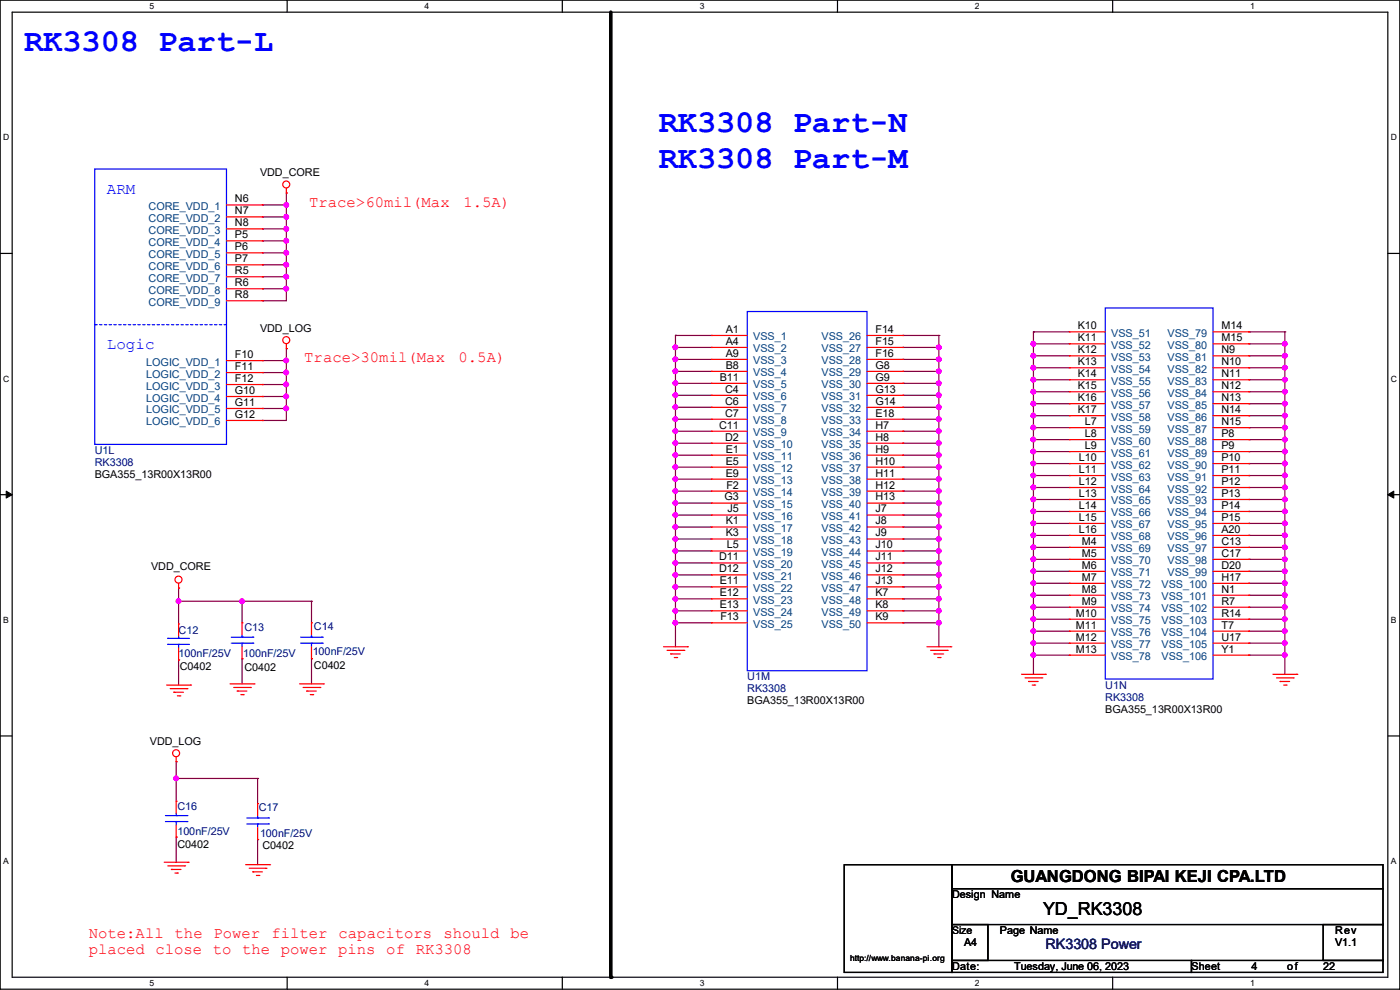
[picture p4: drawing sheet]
<svg xmlns="http://www.w3.org/2000/svg" width="297mm" height="210mm" viewBox="0 0 297 210" stroke-linecap="round" stroke-linejoin="round" font-family="sans-serif">
<path d="M0 0h297v209.8h-297zM2.6 2.6h291.8v204.7h-291.8z" fill="none" stroke="#000" stroke-width=".25"/>
<g fill="#fff">
<path d="M31.7 .3h1v2h-1z"/>
<path d="M31.7 207.6h1v1.9h-1z"/>
</g>
<path d="M60.9 0v2.6M60.9 207.3v2.5" fill="none" stroke="#000" stroke-width=".25"/>
<g fill="#fff">
<path d="M90.1 .3h1v2h-1z"/>
<path d="M90.1 207.6h1v1.9h-1z"/>
</g>
<path d="M119.3 0v2.6M119.3 207.3v2.5" fill="none" stroke="#000" stroke-width=".25"/>
<g fill="#fff">
<path d="M148.5 .3h.9v2h-.9z"/>
<path d="M148.5 207.6h.9v1.9h-.9z"/>
</g>
<path d="M177.7 0v2.6M177.7 207.3v2.5" fill="none" stroke="#000" stroke-width=".25"/>
<g fill="#fff">
<path d="M206.8 .3h1v2h-1z"/>
<path d="M206.8 207.6h1v1.9h-1z"/>
</g>
<path d="M236.1 0v2.6M236.1 207.3v2.5" fill="none" stroke="#000" stroke-width=".25"/>
<g fill="#fff">
<path d="M265.2 .3h1v2h-1z"/>
<path d="M265.2 207.6h1v1.9h-1z"/>
<path d="M.7 28.2h1.2v1.9h-1.2z"/>
<path d="M295.1 28.2h1.2v1.9h-1.2z"/>
<path d="M.7 79.3h1.2v2h-1.2z"/>
<path d="M295.1 79.3h1.2v2h-1.2z"/>
</g>
<path d="M0 53.8h2.6M294.4 53.8h2.6" fill="none" stroke="#000" stroke-width=".25"/>
<g fill="#fff">
<path d="M.7 130.5h1.2v2h-1.2z"/>
<path d="M295.1 130.5h1.1v2h-1.1z"/>
</g>
<path d="M0 104.9h2.6M294.4 104.9h2.6" fill="none" stroke="#000" stroke-width=".25"/>
<path d="M1.3 104.2l1.3 .7-1.3 .8zM294.4 104.9l1.3-.7v1.5z" fill="#000" stroke="#000" stroke-width=".21"/>
<g fill="#fff">
<path d="M.7 181.7h1.2v2h-1.2z"/>
<path d="M295.1 181.7h1.1v2h-1.1z"/>
</g>
<path d="M0 156.1h2.6M294.4 156.1h2.6M179.1 183.4h22.9v22.9h-22.9zM202 183.4h91.4v5.1h-91.4zM202 188.5h91.4v7.6h-91.4zM202 196.1h7.6v7.7h-7.6zM280.7 196.1h12.7v7.7h-12.7zM202 203.8h50.8v2.5h-50.8zM252.8 203.8h40.6v2.5h-40.6z" fill="none" stroke="#000" stroke-width=".25"/>
<path d="M129.6 2.6v204.7" fill="none" stroke="#000" stroke-width=".76"/>
<circle cx="129.6" cy="207.3" r=".38" fill="#000"/>
<g fill="none" stroke="#800040" stroke-width=".25">
<path d="M55.7 43.5h.1M55.7 46h.1M55.7 48.6h.1M55.7 51.1h.1M55.7 53.6h.1M55.7 56.2h.1M55.7 58.7h.1M55.7 43.5h5M55.7 46h5M55.7 48.6h5M55.7 51.1h5M55.7 53.6h5"/>
<path d="M55.7 56.2h5M55.7 58.7h5M60.7 40.9h.1M60.7 43.5h.1M60.7 46h.1M60.7 48.6h.1M60.7 51.1h.1M60.7 53.6h.1M60.7 56.2h.1M60.7 58.7h.1M60.7 40.9v22.9h-5M55.7 76.5h.1"/>
<path d="M55.7 79h.1M55.7 61.3h.1M55.7 63.8h.1M55.7 76.5h5M55.7 79h5M55.7 61.3h5M60.7 74h.1M60.7 76.5h.1M60.7 79h.1M60.7 61.3h.1M60.7 74v15.2h-5M143.3 71.2h.1"/>
<path d="M143.3 73.7h.1M143.3 76.2h.1M143.3 78.8h.1M143.3 71.2v66M143.3 71.2h7.6M143.3 73.7h7.6M143.3 76.2h7.6M143.3 78.8h7.6M191.6 71.2h.1M191.6 73.7h.1M191.6 76.2h.1M191.6 78.8h.1"/>
<path d="M191.6 71.2h7.6M191.6 73.7h7.6M191.6 76.2h7.6M191.6 78.8h7.6M199.2 71.2h.1M199.2 73.7h.1M199.2 76.2h.1M199.2 78.8h.1M199.2 71.2v66M219.2 70.4h.1M219.2 72.9h.1M219.2 75.5h.1"/>
<path d="M219.2 78h.1M219.2 70.4h7.7M219.2 72.9h7.7M219.2 75.5h7.7M219.2 78h7.7M219.2 70.4v72.6M265 70.4h.1M265 72.9h.1M265 75.5h.1M265 78h.1M265 70.4h7.6M265 72.9h7.6"/>
<path d="M265 75.5h7.6M265 78h7.6M272.6 70.4h.1M272.6 72.9h.1M272.6 75.5h.1M272.6 78h.1M272.6 70.4v72.6M55.7 81.6h.1M55.7 84.1h.1M55.7 86.7h.1M55.7 89.2h.1M55.7 81.6h5"/>
<path d="M55.7 84.1h5M55.7 86.7h5M60.7 81.6h.1M60.7 84.1h.1M60.7 86.7h.1M143.3 81.3h.1M143.3 83.9h.1M143.3 86.4h.1M143.3 88.9h.1M143.3 91.5h.1M143.3 94h.1M143.3 96.6h.1"/>
<path d="M143.3 99.1h.1M143.3 81.3h7.6M143.3 83.9h7.6M143.3 86.4h7.6M143.3 88.9h7.6M143.3 91.5h7.6M143.3 94h7.6M143.3 96.6h7.6M143.3 99.1h7.6M191.6 81.3h.1M191.6 83.9h.1M191.6 86.4h.1"/>
<path d="M191.6 88.9h.1M191.6 91.5h.1M191.6 94h.1M191.6 96.6h.1M191.6 99.1h.1M191.6 81.3h7.6M191.6 83.9h7.6M191.6 86.4h7.6M191.6 88.9h7.6M191.6 91.5h7.6M191.6 94h7.6M191.6 96.6h7.6"/>
<path d="M191.6 99.1h7.6M199.2 81.3h.1M199.2 83.9h.1M199.2 86.4h.1M199.2 88.9h.1M199.2 91.5h.1M199.2 94h.1M199.2 96.6h.1M199.2 99.1h.1M219.2 80.6h.1M219.2 83.1h.1M219.2 85.6h.1"/>
<path d="M219.2 88.2h.1M219.2 90.7h.1M219.2 93.3h.1M219.2 95.8h.1M219.2 98.3h.1M219.2 80.6h7.7M219.2 83.1h7.7M219.2 85.6h7.7M219.2 88.2h7.7M219.2 90.7h7.7M219.2 93.3h7.7M219.2 95.8h7.7"/>
<path d="M219.2 98.3h7.7M265 80.6h.1M265 83.1h.1M265 85.6h.1M265 88.2h.1M265 90.7h.1M265 93.3h.1M265 95.8h.1M265 98.3h.1M265 80.6h7.6M265 83.1h7.6M265 85.6h7.6"/>
<path d="M265 88.2h7.6M265 90.7h7.6M265 93.3h7.6M265 95.8h7.6M265 98.3h7.6M272.6 80.6h.1M272.6 83.1h.1M272.6 85.6h.1M272.6 88.2h.1M272.6 90.7h.1M272.6 93.3h.1M272.6 95.8h.1"/>
<path d="M272.6 98.3h.1M143.3 101.6h.1M143.3 104.2h.1M143.3 106.7h.1M143.3 109.3h.1M143.3 111.8h.1M143.3 114.3h.1M143.3 116.9h.1M143.3 119.4h.1M143.3 101.6h7.6M143.3 104.2h7.6M143.3 106.7h7.6"/>
<path d="M143.3 109.3h7.6M143.3 111.8h7.6M143.3 114.3h7.6M143.3 116.9h7.6M143.3 119.4h7.6M191.6 101.6h.1M191.6 104.2h.1M191.6 106.7h.1M191.6 109.3h.1M191.6 111.8h.1M191.6 114.3h.1M191.6 116.9h.1"/>
<path d="M191.6 119.4h.1M191.6 101.6h7.6M191.6 104.2h7.6M191.6 106.7h7.6M191.6 109.3h7.6M191.6 111.8h7.6M191.6 114.3h7.6M191.6 116.9h7.6M191.6 119.4h7.6M199.2 101.6h.1M199.2 104.2h.1M199.2 106.7h.1"/>
<path d="M199.2 109.3h.1M199.2 111.8h.1M199.2 114.3h.1M199.2 116.9h.1M199.2 119.4h.1M219.2 100.9h.1M219.2 103.4h.1M219.2 106h.1M219.2 108.5h.1M219.2 111h.1M219.2 113.6h.1M219.2 116.1h.1"/>
<path d="M219.2 118.7h.1M219.2 100.9h7.7M219.2 103.4h7.7M219.2 106h7.7M219.2 108.5h7.7M219.2 111h7.7M219.2 113.6h7.7M219.2 116.1h7.7M219.2 118.7h7.7M265 100.9h.1M265 103.4h.1M265 106h.1"/>
<path d="M265 108.5h.1M265 111h.1M265 113.6h.1M265 116.1h.1M265 118.7h.1M265 100.9h7.6M265 103.4h7.6M265 106h7.6M265 108.5h7.6M265 111h7.6M265 113.6h7.6M265 116.1h7.6"/>
<path d="M265 118.7h7.6M272.6 100.9h.1M272.6 103.4h.1M272.6 106h.1M272.6 108.5h.1M272.6 111h.1M272.6 113.6h.1M272.6 116.1h.1M272.6 118.7h.1M37.9 124.8h.1M37.9 127.6h.1M37.9 140h.1"/>
<path d="M37.9 124.8v7.6M37.9 140v5.3M37.9 127.6h28.2M51.4 127.6h.1M51.4 139.7h.1M51.4 127.6v4.5M51.4 139.7v5.4M66.1 139.7h.1M66.1 127.6h.1M66.1 127.6v4.5M66.1 139.7v5.4M143.3 122h.1"/>
<path d="M143.3 124.5h.1M143.3 127h.1M143.3 129.6h.1M143.3 132.1h.1M143.3 122h7.6M143.3 124.5h7.6M143.3 127h7.6M143.3 129.6h7.6M143.3 132.1h7.6M191.6 122h.1M191.6 124.5h.1M191.6 127h.1"/>
<path d="M191.6 129.6h.1M191.6 132.1h.1M191.6 122h7.6M191.6 124.5h7.6M191.6 127h7.6M191.6 129.6h7.6M191.6 132.1h7.6M199.2 122h.1M199.2 124.5h.1M199.2 127h.1M199.2 129.6h.1M199.2 132.1h.1"/>
<path d="M219.2 121.2h.1M219.2 123.7h.1M219.2 126.3h.1M219.2 128.8h.1M219.2 131.4h.1M219.2 133.9h.1M219.2 136.4h.1M219.2 139h.1M219.2 121.2h7.7M219.2 123.7h7.7M219.2 126.3h7.7M219.2 128.8h7.7"/>
<path d="M219.2 131.4h7.7M219.2 133.9h7.7M219.2 136.4h7.7M219.2 139h7.7M265 121.2h.1M265 123.7h.1M265 126.3h.1M265 128.8h.1M265 131.4h.1M265 133.9h.1M265 136.4h.1M265 139h.1"/>
<path d="M265 121.2h7.6M265 123.7h7.6M265 126.3h7.6M265 128.8h7.6M265 131.4h7.6M265 133.9h7.6M265 136.4h7.6M265 139h7.6M272.6 121.2h.1M272.6 123.7h.1M272.6 126.3h.1M272.6 128.8h.1"/>
<path d="M272.6 131.4h.1M272.6 133.9h.1M272.6 136.4h.1M272.6 139h.1M37.4 161.6h.1M37.4 177.6h.1M37.4 165.1h.1M37.4 161.6v8.4M37.4 177.6v5.3M37.4 165.1h17.3M54.7 178.1h.1M54.7 165.1h.1"/>
<path d="M54.7 165.1v5.4M54.7 178.1v5.3"/>
</g>
<g fill="#f0f" stroke="#f0f" stroke-width=".25">
<circle cx="51.3" cy="127.5" r=".49"/>
<circle cx="37.9" cy="127.5" r=".49"/>
<circle cx="60.7" cy="43.5" r=".49"/>
<circle cx="60.7" cy="48.5" r=".49"/>
<circle cx="60.7" cy="51.1" r=".49"/>
<circle cx="60.7" cy="56.2" r=".49"/>
<circle cx="60.7" cy="53.6" r=".49"/>
<circle cx="60.7" cy="46" r=".49"/>
<circle cx="60.7" cy="58.7" r=".49"/>
<circle cx="60.7" cy="76.5" r=".49"/>
<circle cx="60.7" cy="86.6" r=".49"/>
<circle cx="60.7" cy="81.6" r=".49"/>
<circle cx="60.7" cy="79" r=".49"/>
<circle cx="60.7" cy="84.1" r=".49"/>
<circle cx="143.3" cy="73.7" r=".49"/>
<circle cx="143.3" cy="76.2" r=".49"/>
<circle cx="143.3" cy="78.8" r=".49"/>
<circle cx="143.3" cy="81.3" r=".49"/>
<circle cx="143.3" cy="83.8" r=".49"/>
<circle cx="143.3" cy="86.4" r=".49"/>
<circle cx="143.3" cy="88.9" r=".49"/>
<circle cx="143.3" cy="91.5" r=".49"/>
<circle cx="143.3" cy="94" r=".49"/>
<circle cx="143.3" cy="96.5" r=".49"/>
<circle cx="143.3" cy="99.1" r=".49"/>
<circle cx="143.3" cy="101.6" r=".49"/>
<circle cx="143.3" cy="104.2" r=".49"/>
<circle cx="143.3" cy="106.7" r=".49"/>
<circle cx="143.3" cy="109.2" r=".49"/>
<circle cx="143.3" cy="111.8" r=".49"/>
<circle cx="143.3" cy="114.3" r=".49"/>
<circle cx="143.3" cy="116.9" r=".49"/>
<circle cx="143.3" cy="119.4" r=".49"/>
<circle cx="143.3" cy="121.9" r=".49"/>
<circle cx="143.3" cy="124.5" r=".49"/>
<circle cx="143.3" cy="127" r=".49"/>
<circle cx="143.3" cy="129.6" r=".49"/>
<circle cx="143.3" cy="132.1" r=".49"/>
<circle cx="199.2" cy="76.2" r=".49"/>
<circle cx="199.2" cy="73.7" r=".49"/>
<circle cx="199.2" cy="81.3" r=".49"/>
<circle cx="199.2" cy="78.8" r=".49"/>
<circle cx="199.2" cy="86.4" r=".49"/>
<circle cx="199.2" cy="83.8" r=".49"/>
<circle cx="199.2" cy="88.9" r=".49"/>
<circle cx="199.2" cy="94" r=".49"/>
<circle cx="199.2" cy="91.5" r=".49"/>
<circle cx="199.2" cy="99.1" r=".49"/>
<circle cx="199.2" cy="96.5" r=".49"/>
<circle cx="199.2" cy="104.2" r=".49"/>
<circle cx="199.2" cy="101.6" r=".49"/>
<circle cx="199.2" cy="109.2" r=".49"/>
<circle cx="199.2" cy="106.7" r=".49"/>
<circle cx="199.2" cy="111.8" r=".49"/>
<circle cx="199.2" cy="116.9" r=".49"/>
<circle cx="199.2" cy="114.3" r=".49"/>
<circle cx="199.2" cy="121.9" r=".49"/>
<circle cx="199.2" cy="119.4" r=".49"/>
<circle cx="199.2" cy="127" r=".49"/>
<circle cx="199.2" cy="124.5" r=".49"/>
<circle cx="199.2" cy="129.6" r=".49"/>
<circle cx="199.2" cy="132.1" r=".49"/>
<circle cx="272.6" cy="72.9" r=".49"/>
<circle cx="272.6" cy="75.5" r=".49"/>
<circle cx="272.6" cy="78" r=".49"/>
<circle cx="272.6" cy="83.1" r=".49"/>
<circle cx="272.6" cy="80.5" r=".49"/>
<circle cx="272.6" cy="85.6" r=".49"/>
<circle cx="272.6" cy="88.2" r=".49"/>
<circle cx="272.6" cy="90.7" r=".49"/>
<circle cx="272.6" cy="95.8" r=".49"/>
<circle cx="272.6" cy="93.2" r=".49"/>
<circle cx="272.6" cy="100.9" r=".49"/>
<circle cx="272.6" cy="98.3" r=".49"/>
<circle cx="272.6" cy="103.4" r=".49"/>
<circle cx="272.6" cy="108.5" r=".49"/>
<circle cx="272.6" cy="105.9" r=".49"/>
<circle cx="272.6" cy="111" r=".49"/>
<circle cx="272.6" cy="113.6" r=".49"/>
<circle cx="272.6" cy="116.1" r=".49"/>
<circle cx="272.6" cy="118.6" r=".49"/>
<circle cx="272.6" cy="121.2" r=".49"/>
<circle cx="272.6" cy="126.3" r=".49"/>
<circle cx="272.6" cy="123.7" r=".49"/>
<circle cx="272.6" cy="128.8" r=".49"/>
<circle cx="219.2" cy="72.9" r=".49"/>
<circle cx="219.2" cy="75.5" r=".49"/>
<circle cx="219.2" cy="78" r=".49"/>
<circle cx="219.2" cy="80.5" r=".49"/>
<circle cx="219.2" cy="83.1" r=".49"/>
<circle cx="219.2" cy="85.6" r=".49"/>
<circle cx="219.2" cy="88.2" r=".49"/>
<circle cx="219.2" cy="90.7" r=".49"/>
<circle cx="219.2" cy="93.2" r=".49"/>
<circle cx="219.2" cy="95.8" r=".49"/>
<circle cx="219.2" cy="98.3" r=".49"/>
<circle cx="219.2" cy="100.9" r=".49"/>
<circle cx="219.2" cy="103.4" r=".49"/>
<circle cx="219.2" cy="108.5" r=".49"/>
<circle cx="219.2" cy="105.9" r=".49"/>
<circle cx="219.2" cy="111" r=".49"/>
<circle cx="219.2" cy="113.6" r=".49"/>
<circle cx="219.2" cy="116.1" r=".49"/>
<circle cx="219.2" cy="118.6" r=".49"/>
<circle cx="219.2" cy="121.2" r=".49"/>
<circle cx="219.2" cy="123.7" r=".49"/>
<circle cx="219.2" cy="126.3" r=".49"/>
<circle cx="219.2" cy="128.8" r=".49"/>
<circle cx="219.2" cy="131.3" r=".49"/>
<circle cx="219.2" cy="133.9" r=".49"/>
<circle cx="219.2" cy="136.4" r=".49"/>
<circle cx="219.2" cy="139" r=".49"/>
<circle cx="272.6" cy="133.9" r=".49"/>
<circle cx="272.6" cy="131.3" r=".49"/>
<circle cx="272.6" cy="136.4" r=".49"/>
<circle cx="60.7" cy="61.2" r=".49"/>
<circle cx="272.6" cy="139" r=".49"/>
<circle cx="37.4" cy="165.1" r=".49"/>
</g>
<g fill="none" stroke="#f00" stroke-width=".25">
<path d="M60.7 39.9v1M48 43.5h7.7M48 46h7.7M48 48.6h7.7M48 51.1h7.7M48 53.6h7.7M48 56.2h7.7M48 58.7h7.7M55.7 43.5h.1M55.7 46h.1M55.7 48.6h.1M55.7 51.1h.1"/>
<path d="M55.7 53.6h.1M55.7 56.2h.1M55.7 58.7h.1M60.7 40.9h.1M48 76.5h7.7M48 79h7.7M48 61.3h7.7M48 63.8h7.7M55.7 76.5h.1M55.7 79h.1M55.7 61.3h.1M55.7 63.8h.1"/>
<path d="M60.7 74h.1M60.7 72.9v1.1M150.9 71.2h.1M150.9 73.7h.1M150.9 76.2h.1M150.9 78.8h.1M150.9 71.2h7.6M150.9 73.7h7.6M150.9 76.2h7.6M150.9 78.8h7.6M183.9 71.2h7.7M183.9 73.7h7.7"/>
<path d="M183.9 76.2h7.7M183.9 78.8h7.7M191.6 71.2h.1M191.6 73.7h.1M191.6 76.2h.1M191.6 78.8h.1M226.9 70.4h.1M226.9 72.9h.1M226.9 75.5h.1M226.9 78h.1M226.9 70.4h7.6M226.9 72.9h7.6"/>
<path d="M226.9 75.5h7.6M226.9 78h7.6M257.3 70.4h7.7M257.3 72.9h7.7M257.3 75.5h7.7M257.3 78h7.7M265 78h.1M265 75.5h.1M265 70.4h.1M265 72.9h.1M48 81.6h7.7M48 84.1h7.7"/>
<path d="M48 86.7h7.7M48 89.2h7.7M55.7 81.6h.1M55.7 84.1h.1M55.7 86.7h.1M55.7 89.2h.1M150.9 81.3h.1M150.9 83.9h.1M150.9 86.4h.1M150.9 88.9h.1M150.9 91.5h.1M150.9 94h.1"/>
<path d="M150.9 96.6h.1M150.9 99.1h.1M150.9 81.3h7.6M150.9 83.9h7.6M150.9 86.4h7.6M150.9 88.9h7.6M150.9 91.5h7.6M150.9 94h7.6M150.9 96.6h7.6M150.9 99.1h7.6M183.9 81.3h7.7M183.9 83.9h7.7"/>
<path d="M183.9 86.4h7.7M183.9 88.9h7.7M183.9 91.5h7.7M183.9 94h7.7M183.9 96.6h7.7M183.9 99.1h7.7M191.6 81.3h.1M191.6 83.9h.1M191.6 86.4h.1M191.6 88.9h.1M191.6 91.5h.1M191.6 94h.1"/>
<path d="M191.6 96.6h.1M191.6 99.1h.1M226.9 80.6h.1M226.9 83.1h.1M226.9 85.6h.1M226.9 88.2h.1M226.9 90.7h.1M226.9 93.3h.1M226.9 95.8h.1M226.9 98.3h.1M226.9 80.6h7.6M226.9 83.1h7.6"/>
<path d="M226.9 85.6h7.6M226.9 88.2h7.6M226.9 90.7h7.6M226.9 93.3h7.6M226.9 95.8h7.6M226.9 98.3h7.6M257.3 80.6h7.7M257.3 83.1h7.7M257.3 85.6h7.7M257.3 88.2h7.7M257.3 90.7h7.7M257.3 93.3h7.7"/>
<path d="M257.3 95.8h7.7M257.3 98.3h7.7M265 98.3h.1M265 95.8h.1M265 93.3h.1M265 90.7h.1M265 88.2h.1M265 85.6h.1M265 83.1h.1M265 80.6h.1M150.9 101.6h.1M150.9 104.2h.1"/>
<path d="M150.9 106.7h.1M150.9 109.3h.1M150.9 111.8h.1M150.9 114.3h.1M150.9 116.9h.1M150.9 119.4h.1M150.9 101.6h7.6M150.9 104.2h7.6M150.9 106.7h7.6M150.9 109.3h7.6M150.9 111.8h7.6M150.9 114.3h7.6"/>
<path d="M150.9 116.9h7.6M150.9 119.4h7.6M183.9 101.6h7.7M183.9 104.2h7.7M183.9 106.7h7.7M183.9 109.3h7.7M183.9 111.8h7.7M183.9 114.3h7.7M183.9 116.9h7.7M183.9 119.4h7.7M191.6 101.6h.1M191.6 104.2h.1"/>
<path d="M191.6 106.7h.1M191.6 109.3h.1M191.6 111.8h.1M191.6 114.3h.1M191.6 116.9h.1M191.6 119.4h.1M226.9 100.9h.1M226.9 103.4h.1M226.9 106h.1M226.9 108.5h.1M226.9 111h.1M226.9 113.6h.1"/>
<path d="M226.9 116.1h.1M226.9 118.7h.1M226.9 100.9h7.6M226.9 103.4h7.6M226.9 106h7.6M226.9 108.5h7.6M226.9 111h7.6M226.9 113.6h7.6M226.9 116.1h7.6M226.9 118.7h7.6M257.3 100.9h7.7M257.3 103.4h7.7"/>
<path d="M257.3 106h7.7M257.3 108.5h7.7M257.3 111h7.7M257.3 113.6h7.7M257.3 116.1h7.7M257.3 118.7h7.7M265 118.7h.1M265 116.1h.1M265 113.6h.1M265 111h.1M265 108.5h.1M265 106h.1"/>
<path d="M265 103.4h.1M265 100.9h.1M37.9 124.8h.1M37.9 132.4h.1M37.9 140h.1M37.9 123.7v1.1M37.9 132.4v2.5M37.9 137.5v2.5M51.4 132.1h.1M51.4 139.7h.1M51.4 132.1v2.6M51.4 137.2v2.5"/>
<path d="M66.1 132.1h.1M66.1 139.7h.1M66.1 132.1v2.6M66.1 137.2v2.5M140.8 137.2h5M141.5 138h3.6M142.3 138.7h.1M142.3 138.7h2M143 139.5h.6M143.6 139.5h.1M145.1 138h.1M145.8 137.2h.1"/>
<path d="M150.9 122h.1M150.9 124.5h.1M150.9 127h.1M150.9 129.6h.1M150.9 132.1h.1M150.9 122h7.6M150.9 124.5h7.6M150.9 127h7.6M150.9 129.6h7.6M150.9 132.1h7.6M183.9 122h7.7M183.9 124.5h7.7"/>
<path d="M183.9 127h7.7M183.9 129.6h7.7M183.9 132.1h7.7M191.6 122h.1M191.6 124.5h.1M191.6 127h.1M191.6 129.6h.1M191.6 132.1h.1M196.6 137.2h5.1M197.4 138h3.6M198.2 138.7h.1M198.2 138.7h2"/>
<path d="M198.9 139.5h.5M199.4 139.5h.1M201 138h.1M201.7 137.2h.1M226.9 121.2h.1M226.9 123.7h.1M226.9 126.3h.1M226.9 128.8h.1M226.9 131.4h.1M226.9 133.9h.1M226.9 136.4h.1M226.9 139h.1"/>
<path d="M226.9 121.2h7.6M226.9 123.7h7.6M226.9 126.3h7.6M226.9 128.8h7.6M226.9 131.4h7.6M226.9 133.9h7.6M226.9 136.4h7.6M226.9 139h7.6M257.3 121.2h7.7M257.3 123.7h7.7M257.3 126.3h7.7M257.3 128.8h7.7"/>
<path d="M257.3 131.4h7.7M257.3 133.9h7.7M257.3 136.4h7.7M257.3 139h7.7M265 131.4h.1M265 128.8h.1M265 126.3h.1M265 123.7h.1M265 121.2h.1M265 133.9h.1M265 136.4h.1M265 139h.1"/>
<path d="M35.3 145.3h5.1M36.1 146.1h3.6M36.9 146.9h.1M36.9 146.9h2M37.6 147.6h.5M38.1 147.6h.1M39.7 146.1h.1M40.4 145.3h.1M48.8 145.1h5.1M49.6 145.8h3.5M50.3 146.6h.1M50.3 146.6h2.1"/>
<path d="M51.1 147.4h.5M51.6 147.4h.1M53.1 145.8h.1M53.9 145.1h.1M63.5 145.1h5.1M64.3 145.8h3.6M65.1 146.6h.1M65.1 146.6h2M65.8 147.4h.5M66.3 147.4h.1M67.9 145.8h.1M68.6 145.1h.1"/>
<path d="M216.7 143h5.1M217.5 143.8h3.5M218.2 144.6h.1M218.2 144.6h2.1M219 145.3h.5M219.5 145.3h.1M221 143.8h.1M221.8 143h.1M270 143h5.1M270.8 143.8h3.6M271.6 144.6h.1M271.6 144.6h2"/>
<path d="M272.3 145.3h.5M272.8 145.3h.1M274.4 143.8h.1M275.1 143h.1M37.4 161.6h.1M37.4 170h.1M37.4 177.6h.1M37.4 160.6v1M37.4 170v2.5M37.4 175v2.6M54.7 170.5h.1M54.7 178.1h.1"/>
<path d="M54.7 170.5v2.5M54.7 175.6v2.5M34.8 182.9h5.1M35.6 183.7h3.6M36.4 184.4h.1M36.4 184.4h2M37.1 185.2h.5M37.6 185.2h.1M39.2 183.7h.1M39.9 182.9h.1M52.1 183.4h5.1M52.9 184.2h3.5"/>
<path d="M53.6 185h.1M53.6 185h2.1M54.4 185.7h.5M54.9 185.7h.1M56.4 184.2h.1M57.2 183.4h.1"/>
<circle cx="60.7" cy="39.1" r=".74"/>
<circle cx="60.7" cy="72.2" r=".74"/>
<circle cx="37.9" cy="123" r=".74"/>
<circle cx="37.4" cy="159.8" r=".74"/>
</g>
<g fill="none" stroke="#00f" stroke-width=".25">
<path d="M20.1 35.9h27.9v58.4h-27.9zM158.5 66.1h25.4v76.2h-25.4zM234.5 65.3h22.8v78.8h-22.8zM35.6 136.7h.1M35.6 135.4h.1M35.6 136.7h4.6M35.6 135.4h4.6M37.9 135.4h.1M37.9 136.7h.1M37.9 134.9v.5M37.9 136.7v.8M49.1 136.4h4.5"/>
<path d="M49.1 135.2h4.5M51.4 135.2h.1M51.4 136.4h.1M51.4 134.7v.5M51.4 136.4v.8M53.6 136.4h.1M53.6 135.2h.1M63.8 136.4h4.6M63.8 135.2h4.6M66.1 135.2h.1M66.1 136.4h.1M66.1 134.7v.5"/>
<path d="M66.1 136.4v.8M68.4 136.4h.1M68.4 135.2h.1M35.1 174.3h4.6M35.1 173h4.6M37.4 173h.1M37.4 174.3h.1M37.4 172.5v.5M37.4 174.3v.7M39.7 174.3h.1M39.7 173h.1M52.4 174.8h4.5"/>
<path d="M52.4 173.5h4.5M54.7 173.5h.1M54.7 174.8h.1M54.7 173v.5M54.7 174.8v.8M56.9 174.8h.1M56.9 173.5h.1"/>
</g>
<path d="M20.1 68.9h.1M48 68.9h-27.9" fill="none" stroke="#00f" stroke-width=".25" stroke-dasharray=".5 .5"/>
<g font-size="6.8" fill="#00f">
<text x="5.1" y="10.8">RK3308 Part-L</text>
<text x="139.7" y="28">RK3308 Part-N</text>
<text x="139.7" y="35.6">RK3308 Part-M</text>
</g>
<text font-size="3.8" x="221.3" y="194.2">YD_RK3308</text>
<text font-size="3.5" x="214.4" y="187.2">GUANGDONG BIPAI KEJI CPA.LTD</text>
<g font-size="3.4" fill="#00f">
<text x="22.6" y="41.1">ARM</text>
<text x="22.6" y="74.1">Logic</text>
</g>
<g font-size="3.3" fill="#f00">
<text x="65.6" y="43.8">Trace&gt;60mil(Max</text>
<text x="98.3" y="43.8">1.5A)</text>
<text x="64.6" y="76.8">Trace&gt;30mil(Max</text>
<text x="97.3" y="76.8">0.5A)</text>
<text x="18.8" y="199">Note:All the Power</text>
<text x="18.8" y="202.3">placed close to the power pins of RK3308</text>
<text x="57.6" y="199">filter</text>
<text x="71.8" y="199">capacitors</text>
<text x="94.1" y="199">should</text>
<text x="108.3" y="199">be</text>
</g>
<text font-size="3" fill="#000080" x="221.8" y="201.4">RK3308 Power</text>
<g font-size="2.3">
<text x="55.2" y="37.4">VDD_CORE</text>
<text x="49.8" y="42.9">N6</text>
<text x="49.8" y="45.5">N7</text>
<text x="49.8" y="48">N8</text>
<text x="49.8" y="50.5">P5</text>
<text x="49.8" y="53.1">P6</text>
<text x="49.8" y="55.6">P7</text>
<text x="49.8" y="58.2">R5</text>
<text x="49.8" y="60.7">R6</text>
<text x="49.8" y="63.2">R8</text>
<text x="55.2" y="70.4">VDD_LOG</text>
<text x="154" y="70.6">A1</text>
<text x="185.7" y="70.6">F14</text>
<text x="228.6" y="69.8">K10</text>
<text x="259.1" y="69.8">M14</text>
<text x="49.8" y="75.9">F10</text>
<text x="154" y="73.2">A4</text>
<text x="154" y="75.7">A9</text>
<text x="185.7" y="73.2">F15</text>
<text x="185.7" y="75.7">F16</text>
<text x="228.6" y="72.4">K11</text>
<text x="228.6" y="74.9">K12</text>
<text x="228.6" y="77.5">K13</text>
<text x="259.1" y="77.5">N10</text>
<text x="259.1" y="74.9">N9</text>
<text x="259.1" y="72.4">M15</text>
<text x="49.8" y="78.5">F11</text>
<text x="49.8" y="81">F12</text>
<text x="49.8" y="83.6">G10</text>
<text x="152.7" y="80.8">B11</text>
<text x="153.8" y="83.3">C4</text>
<text x="154" y="78.2">B8</text>
<text x="185.7" y="78.2">G8</text>
<text x="185.7" y="80.8">G9</text>
<text x="185.7" y="83.3">G13</text>
<text x="228.6" y="80">K14</text>
<text x="228.6" y="82.6">K15</text>
<text x="259.1" y="82.6">N12</text>
<text x="259.1" y="80">N11</text>
<text x="49.8" y="86.1">G11</text>
<text x="49.8" y="88.6">G12</text>
<text x="153.8" y="85.9">C6</text>
<text x="153.8" y="88.4">C7</text>
<text x="185.7" y="85.9">G14</text>
<text x="185.7" y="88.4">E18</text>
<text x="228.6" y="85.1">K16</text>
<text x="228.6" y="87.6">K17</text>
<text x="259.1" y="87.6">N14</text>
<text x="259.1" y="85.1">N13</text>
<text x="152.6" y="90.9">C11</text>
<text x="153.8" y="93.5">D2</text>
<text x="185.7" y="90.9">H7</text>
<text x="185.7" y="93.5">H8</text>
<text x="230.2" y="90.2">L7</text>
<text x="230.2" y="92.7">L8</text>
<text x="230.2" y="95.2">L9</text>
<text x="259.1" y="95.2">P9</text>
<text x="259.1" y="92.7">P8</text>
<text x="259.1" y="90.2">N15</text>
<text x="20.1" y="101.4">BGA355_13R00X13R00</text>
<text x="154" y="96">E1</text>
<text x="154" y="98.6">E5</text>
<text x="154" y="101.1">E9</text>
<text x="185.7" y="96">H9</text>
<text x="185.7" y="98.6">H10</text>
<text x="185.7" y="101.1">H11</text>
<text x="228.9" y="97.8">L10</text>
<text x="228.9" y="100.3">L11</text>
<text x="259.1" y="100.3">P11</text>
<text x="259.1" y="97.8">P10</text>
<text x="153.7" y="106.2">G3</text>
<text x="154.1" y="103.6">F2</text>
<text x="185.7" y="103.6">H12</text>
<text x="185.7" y="106.2">H13</text>
<text x="228.9" y="102.9">L12</text>
<text x="228.9" y="105.4">L13</text>
<text x="228.9" y="107.9">L14</text>
<text x="259.1" y="107.9">P14</text>
<text x="259.1" y="105.4">P13</text>
<text x="259.1" y="102.9">P12</text>
<text x="154" y="111.3">K1</text>
<text x="154" y="113.8">K3</text>
<text x="154.3" y="108.7">J5</text>
<text x="185.7" y="108.7">J7</text>
<text x="185.7" y="111.3">J8</text>
<text x="185.7" y="113.8">J9</text>
<text x="228.9" y="110.5">L15</text>
<text x="228.9" y="113">L16</text>
<text x="259.1" y="113">A20</text>
<text x="259.1" y="110.5">P15</text>
<text x="152.6" y="118.9">D11</text>
<text x="154.2" y="116.3">L5</text>
<text x="185.7" y="116.3">J10</text>
<text x="185.7" y="118.9">J11</text>
<text x="229.5" y="115.6">M4</text>
<text x="229.5" y="118.1">M5</text>
<text x="259.1" y="118.1">C17</text>
<text x="259.1" y="115.6">C13</text>
<text x="32" y="121">VDD_CORE</text>
<text x="152.6" y="121.4">D12</text>
<text x="152.7" y="124">E11</text>
<text x="185.7" y="121.4">J12</text>
<text x="185.7" y="124">J13</text>
<text x="229.5" y="120.6">M6</text>
<text x="229.5" y="123.2">M7</text>
<text x="229.5" y="125.7">M8</text>
<text x="259.1" y="125.7">N1</text>
<text x="259.1" y="123.2">H17</text>
<text x="259.1" y="120.6">D20</text>
<text x="152.7" y="126.5">E12</text>
<text x="152.7" y="129">E13</text>
<text x="152.8" y="131.6">F13</text>
<text x="185.7" y="126.5">K7</text>
<text x="185.7" y="129">K8</text>
<text x="185.7" y="131.6">K9</text>
<text x="228.3" y="130.8">M10</text>
<text x="229.5" y="128.3">M9</text>
<text x="259.1" y="130.8">R14</text>
<text x="259.1" y="128.3">R7</text>
<text x="228.3" y="133.3">M11</text>
<text x="228.3" y="135.9">M12</text>
<text x="259.1" y="133.3">T7</text>
<text x="259.1" y="135.9">U17</text>
<text x="38.1" y="142.1">C0402</text>
<text x="51.9" y="142.3">C0402</text>
<text x="66.6" y="141.8">C0402</text>
<text x="228.3" y="138.4">M13</text>
<text x="259.1" y="138.4">Y1</text>
<text x="158.5" y="149.4">BGA355_13R00X13R00</text>
<text x="234.5" y="151.2">BGA355_13R00X13R00</text>
<text x="31.8" y="158.1">VDD_LOG</text>
<text x="37.6" y="179.9">C0402</text>
<text x="55.7" y="180.2">C0402</text>
<text x="202" y="190.6">Design Name</text>
<text x="204.5" y="200.7">A4</text>
<text x="212.1" y="198.2">Page Name</text>
<text x="283.3" y="198.2">Rev</text>
<text x="283.3" y="200.7">V1.1</text>
<text x="202" y="205.8">Date:</text>
<text x="215.2" y="205.8">Tuesday, June 06, 2023</text>
<text x="252.8" y="205.8">Sheet</text>
<text x="265.5" y="205.8">4</text>
<text x="273.1" y="205.8">of</text>
<text x="280.7" y="205.8">22</text>
</g>
<g font-size="2.3" fill="#004080">
<text x="31.5" y="44.5">CORE_VDD_1</text>
<text x="31.5" y="47.1">CORE_VDD_2</text>
<text x="31.5" y="49.6">CORE_VDD_3</text>
<text x="31.5" y="52.2">CORE_VDD_4</text>
<text x="31.5" y="54.7">CORE_VDD_5</text>
<text x="31.5" y="57.2">CORE_VDD_6</text>
<text x="31.5" y="59.8">CORE_VDD_7</text>
<text x="31.5" y="62.3">CORE_VDD_8</text>
<text x="31.5" y="64.9">CORE_VDD_9</text>
<text x="235.8" y="71.5">VSS_51</text>
<text x="247.7" y="71.5">VSS_79</text>
<text x="31" y="77.6">LOGIC_VDD_1</text>
<text x="159.8" y="72.2">VSS_1</text>
<text x="159.8" y="74.8">VSS_2</text>
<text x="159.8" y="77.3">VSS_3</text>
<text x="174.3" y="72.2">VSS_26</text>
<text x="174.3" y="74.8">VSS_27</text>
<text x="174.3" y="77.3">VSS_28</text>
<text x="235.8" y="74">VSS_52</text>
<text x="235.8" y="76.5">VSS_53</text>
<text x="247.7" y="76.5">VSS_81</text>
<text x="247.7" y="74">VSS_80</text>
<text x="31" y="80.1">LOGIC_VDD_2</text>
<text x="31" y="82.6">LOGIC_VDD_3</text>
<text x="159.8" y="79.8">VSS_4</text>
<text x="159.8" y="82.4">VSS_5</text>
<text x="174.3" y="79.8">VSS_29</text>
<text x="174.3" y="82.4">VSS_30</text>
<text x="235.8" y="79.1">VSS_54</text>
<text x="235.8" y="81.6">VSS_55</text>
<text x="247.7" y="81.6">VSS_83</text>
<text x="247.7" y="79.1">VSS_82</text>
<text x="31" y="85.2">LOGIC_VDD_4</text>
<text x="31" y="87.7">LOGIC_VDD_5</text>
<text x="159.8" y="84.9">VSS_6</text>
<text x="159.8" y="87.5">VSS_7</text>
<text x="174.3" y="84.9">VSS_31</text>
<text x="174.3" y="87.5">VSS_32</text>
<text x="235.8" y="84.2">VSS_56</text>
<text x="235.8" y="86.7">VSS_57</text>
<text x="235.8" y="89.2">VSS_58</text>
<text x="247.7" y="89.2">VSS_86</text>
<text x="247.7" y="86.7">VSS_85</text>
<text x="247.7" y="84.2">VSS_84</text>
<text x="31" y="90.3">LOGIC_VDD_6</text>
<text x="159.8" y="90">VSS_8</text>
<text x="159.8" y="92.5">VSS_9</text>
<text x="159.8" y="95.1">VSS_10</text>
<text x="174.3" y="90">VSS_33</text>
<text x="174.3" y="92.5">VSS_34</text>
<text x="174.3" y="95.1">VSS_35</text>
<text x="235.8" y="91.8">VSS_59</text>
<text x="235.8" y="94.3">VSS_60</text>
<text x="247.7" y="94.3">VSS_88</text>
<text x="247.7" y="91.8">VSS_87</text>
<text x="159.8" y="97.6">VSS_11</text>
<text x="159.8" y="100.2">VSS_12</text>
<text x="174.3" y="97.6">VSS_36</text>
<text x="174.3" y="100.2">VSS_37</text>
<text x="235.8" y="96.9">VSS_61</text>
<text x="235.8" y="99.4">VSS_62</text>
<text x="235.8" y="101.9">VSS_63</text>
<text x="247.7" y="101.9">VSS_91</text>
<text x="247.7" y="99.4">VSS_90</text>
<text x="247.7" y="96.9">VSS_89</text>
<text x="159.8" y="102.7">VSS_13</text>
<text x="159.8" y="105.2">VSS_14</text>
<text x="159.8" y="107.8">VSS_15</text>
<text x="174.3" y="102.7">VSS_38</text>
<text x="174.3" y="105.2">VSS_39</text>
<text x="174.3" y="107.8">VSS_40</text>
<text x="235.8" y="104.5">VSS_64</text>
<text x="235.8" y="107">VSS_65</text>
<text x="247.7" y="107">VSS_93</text>
<text x="247.7" y="104.5">VSS_92</text>
<text x="159.8" y="110.3">VSS_16</text>
<text x="159.8" y="112.9">VSS_17</text>
<text x="174.3" y="110.3">VSS_41</text>
<text x="174.3" y="112.9">VSS_42</text>
<text x="235.8" y="109.6">VSS_66</text>
<text x="235.8" y="112.1">VSS_67</text>
<text x="247.7" y="112.1">VSS_95</text>
<text x="247.7" y="109.6">VSS_94</text>
<text x="159.8" y="115.4">VSS_18</text>
<text x="159.8" y="117.9">VSS_19</text>
<text x="174.3" y="115.4">VSS_43</text>
<text x="174.3" y="117.9">VSS_44</text>
<text x="235.8" y="114.6">VSS_68</text>
<text x="235.8" y="117.2">VSS_69</text>
<text x="235.8" y="119.7">VSS_70</text>
<text x="247.7" y="119.7">VSS_98</text>
<text x="247.7" y="117.2">VSS_97</text>
<text x="247.7" y="114.6">VSS_96</text>
<text x="159.8" y="120.5">VSS_20</text>
<text x="159.8" y="123">VSS_21</text>
<text x="159.8" y="125.6">VSS_22</text>
<text x="174.3" y="120.5">VSS_45</text>
<text x="174.3" y="123">VSS_46</text>
<text x="174.3" y="125.6">VSS_47</text>
<text x="235.8" y="122.3">VSS_71</text>
<text x="235.8" y="124.8">VSS_72</text>
<text x="246.4" y="124.8">VSS_100</text>
<text x="247.7" y="122.3">VSS_99</text>
<text x="159.8" y="128.1">VSS_23</text>
<text x="159.8" y="130.6">VSS_24</text>
<text x="174.3" y="128.1">VSS_48</text>
<text x="174.3" y="130.6">VSS_49</text>
<text x="235.8" y="127.3">VSS_73</text>
<text x="235.8" y="129.9">VSS_74</text>
<text x="246.4" y="129.9">VSS_102</text>
<text x="246.4" y="127.3">VSS_101</text>
<text x="159.8" y="133.2">VSS_25</text>
<text x="174.3" y="133.2">VSS_50</text>
<text x="235.8" y="132.4">VSS_75</text>
<text x="235.8" y="135">VSS_76</text>
<text x="235.8" y="137.5">VSS_77</text>
<text x="246.4" y="132.4">VSS_103</text>
<text x="246.4" y="135">VSS_104</text>
<text x="246.4" y="137.5">VSS_105</text>
<text x="235.8" y="140">VSS_78</text>
<text x="246.4" y="140">VSS_106</text>
</g>
<g font-size="2.3" fill="#000080">
<text x="20.1" y="96.3">U1L</text>
<text x="20.1" y="98.9">RK3308</text>
<text x="37.9" y="134.5">C12</text>
<text x="51.9" y="133.9">C13</text>
<text x="66.6" y="133.7">C14</text>
<text x="37.9" y="139.3">100nF/25V</text>
<text x="51.6" y="139.3">100nF/25V</text>
<text x="66.3" y="139">100nF/25V</text>
<text x="158.5" y="144.4">U1M</text>
<text x="158.5" y="146.9">RK3308</text>
<text x="234.5" y="146.1">U1N</text>
<text x="234.5" y="148.7">RK3308</text>
<text x="37.6" y="171.8">C16</text>
<text x="54.9" y="172">C17</text>
<text x="37.6" y="177.1">100nF/25V</text>
<text x="55.2" y="177.6">100nF/25V</text>
</g>
<text font-size="2.2" x="202" y="198.2">Size</text>
<g font-size="1.8">
<text x="31.7" y="1.9">5</text>
<text x="90.1" y="1.9">4</text>
<text x="148.5" y="1.9">3</text>
<text x="206.8" y="1.9">2</text>
<text x="265.2" y="1.9">1</text>
<text x=".7" y="29.8">D</text>
<text x="295.1" y="29.8">D</text>
<text x=".7" y="80.9">C</text>
<text x="295.1" y="80.9">C</text>
<text x=".7" y="132.1">B</text>
<text x="295.1" y="132.1">B</text>
<text x=".7" y="183.3">A</text>
<text x="295.1" y="183.3">A</text>
<text x="180.4" y="203.8">http://www.banana-pi.org</text>
<text x="31.7" y="209.2">5</text>
<text x="90.1" y="209.2">4</text>
<text x="148.5" y="209.2">3</text>
<text x="206.8" y="209.2">2</text>
<text x="265.2" y="209.2">1</text>
</g>
</svg>
